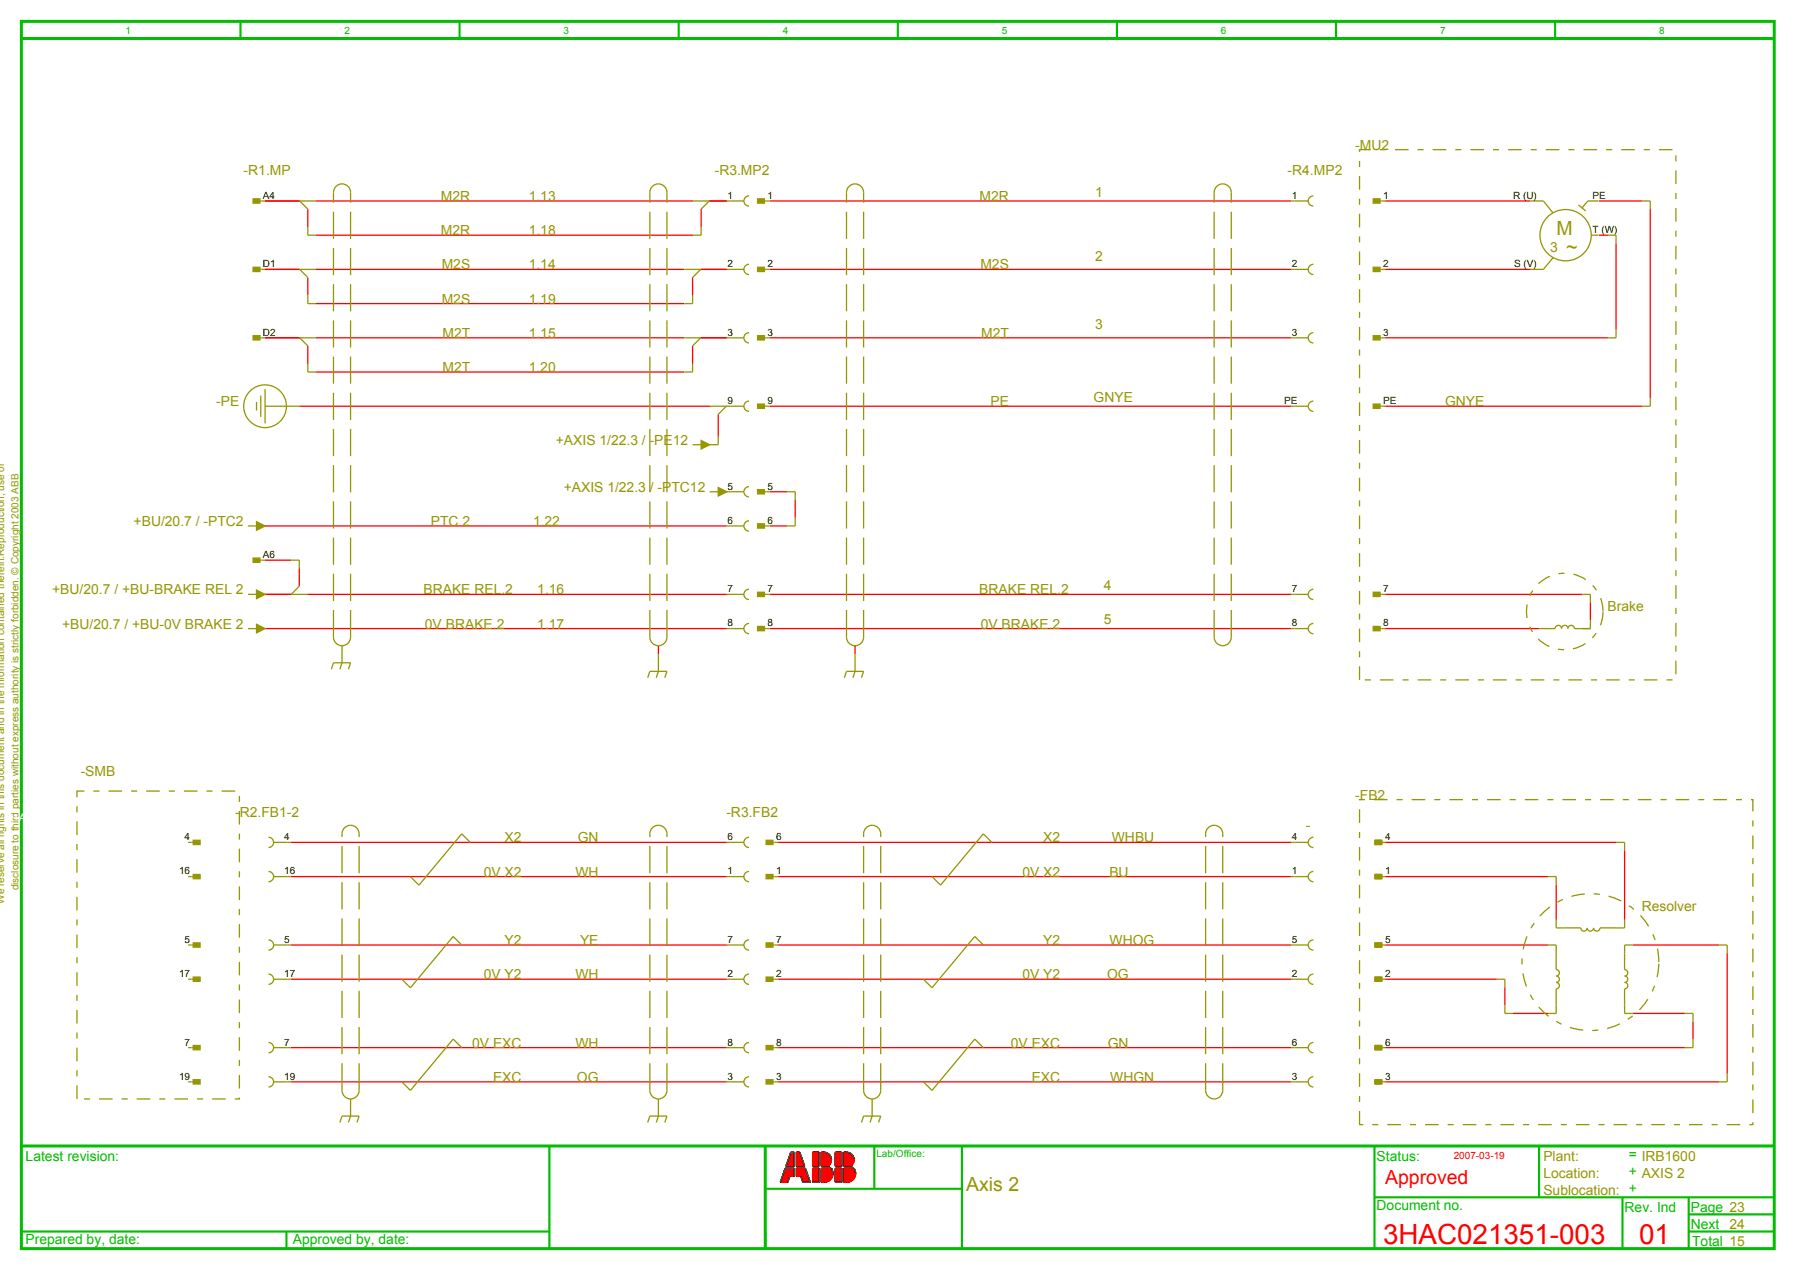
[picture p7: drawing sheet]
<svg xmlns="http://www.w3.org/2000/svg" width="421mm" height="297mm" viewBox="0 0 421 297" stroke-linecap="round" stroke-linejoin="round" font-family="sans-serif">
<path d="M5 5h410v287h-410zM5 9h410M5 268h410M179 268v24" fill="none" stroke="#00be00" stroke-width=".7" stroke-linecap="butt"/>
<g fill="none" stroke="#00be00" stroke-width=".5">
<path d="M56.2 5v4M107.5 5v4M158.7 5v4M210 5v4M261.2 5v4M312.5 5v4M363.7 5v4M128.5 268v24M179 278h46M204.5 268v10M225 268v24M321.5 268v24"/>
<path d="M360 268v12M365 268h50M5 288h123.5M67 288v4M179 288v4M321.5 280h93.5M379.5 280v12M395 288h20M395 280v12M395 284h20"/>
</g>
<g fill="none" stroke="#f00" stroke-width=".3">
<path d="M62 47h8.1M72 48.9v4.2M73.9 47h88.2M73.9 55h88.2M164 48.9v4.2M165.9 47h4.1M180 47h122M324 47h34M374 47h10.1M374 55h2.1M378 56.9v20.2M386 48.9v44.2"/>
<path d="M62 79h8.1M62 63h8.1M72 64.9v4.2M73.9 79h86.2M73.9 63h86.2M73.9 71h86.2M162 64.9v4.2M163.9 79h6.1M163.9 63h6.1M180 79h122M180 63h122M324 79h52.1"/>
<path d="M324 63h34M70 95h96.1M72 80.9v4.2M73.9 87h86.2M162 80.9v4.2M168 96.9v5.2M169.9 95h.1M180 95h122M324 95h60.1M165.9 104h.2M169.9 115h.1M180 115h4.1"/>
<path d="M186 116.9v4.2M61.9 139h6.2M61.9 123h108.1M62 131h6.1M70 132.9v4.2M71.9 139h98.1M180 139h122M180 123h4.1M324 139h46.1M61.9 147h108.1M154 151v2M180 147h122"/>
<path d="M200 151v2M324 147h36M372 140.9v4.2M68 197h102M182 197h120M324 197h54.1M380 198.9v16.2M68 205h102M182 205h120M324 205h38.1M364 206.9v8.2M365.9 217h.1"/>
<path d="M378 217h.1M68 229h102M68 221h102M182 229h120M182 221h120M324 229h26.1M324 221h38.1M352 230.9v4.2M353.9 237h8.2M364 222.9v.1M364 235v.1M380 222.9v.1"/>
<path d="M380 235v.1M381.9 221h20.2M381.9 237h12.2M396 238.9v4.2M404 222.9v28.2M68 253h102M68 245h102M182 253h120M182 245h120M324 253h78.1M324 245h70.1M183.6 273.2h.1"/>
<path d="M183.7 273.2l-.1 .1M183.8 273.2l-.2 .2M183.9 273.2l-.4 .4M184 273.2l-.5 .5M184.1 273.2l-.7 .7M184.1 273.2l-.7 .8M184.2 273.2l-.9 .9M184.3 276.5h-.1M184.3 273.2l-1 1M184.3 276.3l-.1 .2M184.4 276.2l-.3 .3M184.4 273.2l-1.2 1.2"/>
<path d="M184.4 276l-.5 .5M184.5 275.9l-.6 .6M184.5 273.2l-1.3 1.3M184.5 275.8l-.7 .7M184.5 275.7l-.8 .8M184.6 273.2l-1.5 1.4M184.6 275.6l-.9 .9M184.6 275.5l-1 1M184.6 273.2l-1.5 1.5M184.7 275.3l-1.2 1.2M184.7 273.2l-1.6 1.6M184.7 275.2l-1.3 1.3"/>
<path d="M184.8 273.2l-1.8 1.7M184.9 273.2l-1.9 2M185 273.2l-2.1 2.1M185 269.4l-.1 .1M185.1 273.2l-2.2 2.2M185.1 269.4l-.2 .2M185.1 273.2l-2.3 2.3M185.2 269.4l-.3 .3M185.2 273.2l-2.4 2.4M185.3 273.2l-2.5 2.5M185.3 269.4l-.5 .5M185.4 269.4l-.7 .6"/>
<path d="M185.4 273.2l-2.7 2.7M185.4 269.4l-.7 .8M185.5 273.2l-2.8 2.8M185.5 269.4l-.8 .9M185.6 273.2l-3 2.9M185.6 269.4l-1 1M185.6 273.2l-3 3M185.7 269.4l-1.1 1.1M185.7 273.2l-3.2 3.2M185.8 273.2l-3.3 3.3 3.3-3.3M185.8 273.4l-3.1 3.1M185.8 273.5l-3.1 3"/>
<path d="M185.8 272.7h-.1M185.8 273.5l-3 3M185.8 272.5l-.2 .2M185.8 272.5l-.3 .2M185.8 273.6l-2.9 2.9M185.8 272.4l-.3 .3M185.8 273.7l-2.8 2.8M185.8 272.3l-.5 .4M185.8 272.2l-.5 .5M185.8 272.1l-.6 .6M185.8 272l-.7 .7M185.8 272l-.8 .7"/>
<path d="M185.8 273.9l-2.6 2.6M185.8 271.9l-.8 .8M185.8 271.8l-1 .9M185.8 271.7l-1 1M185.8 274l-2.5 2.5M185.8 271.6l-1.1 1.1M185.8 271.5l-1.2 1.2M185.8 274.1l-1 1M185.8 271.5l-1.3 1.2M185.8 274.2l-.9 .9M185.8 271.4l-1.3 1.3M185.8 271.3l-1.5 1.4"/>
<path d="M185.8 271.2l-1.5 1.5M185.8 274.4l-.7 .7M185.8 274.4l-.6 .7M185.8 274.5l-.6 .6M185.8 270.7l-2 2M185.8 270.8l-2 1.9M185.8 270.6l-1.9 1.9M185.8 274.6l-.5 .5M185.8 270.6l-1.9 1.8M185.8 274.7l-.4 .4M185.8 270.5l-1.9 1.8M185.8 270.9l-1.8 1.8"/>
<path d="M185.8 270.4l-1.8 1.8M185.8 270.3l-1.8 1.8M185.8 271l-1.7 1.7M185.8 270.2l-1.7 1.7M185.8 270.1l-1.7 1.7M185.8 270.1l-1.6 1.6M185.8 271.1l-1.6 1.6M185.8 270l-1.6 1.6M185.8 269.9l-1.5 1.6M185.8 269.8l-1.5 1.5M185.8 269.7l-1.4 1.4M185.8 269.6l-1.4 1.4"/>
<path d="M185.8 269.6l-1.4 1.3M185.8 269.5l-1.3 1.3M185.8 269.4l-1.3 1.3M185.8 274.8l-.3 .3M185.8 274.9l-.2 .2M185.8 272.6l-.1 .1M185.8 275l-.1 .1M185.8 275.1h.1M186.3 272.6l1.4-1.4-1.4 1.4M186.3 271.2l1.1-1-1.1 1.2M186.3 270.5l.9-.9-.9 1M186.3 269.4h.1"/>
<path d="M186.3 273.2v.1M186.4 269.4l-.1 .1M186.4 273.2l-.1 .1M186.4 269.4l-.1 .2M186.5 273.2l-.2 .2M186.5 275.1l1.9-1.9-1.8 1.9M186.5 269.4l-.2 .3M186.5 273.2l-.2 .3M186.6 269.4l-.3 .3M186.6 273.2l-.3 .3M186.7 273.2l-.4 .4M186.7 269.4l-.4 .5"/>
<path d="M186.8 273.2l-.5 .5M186.8 269.4l-.5 .5M186.9 269.4l-.6 .6M186.9 273.2l-.6 .6M186.9 269.4l-.6 .7M187 273.2l-.7 .7M187 269.4l-.7 .7M187 273.2l-.7 .8M187.1 269.4l-.8 .8M187.1 269.5l-.8 .9M187.1 273.2l-.8 .8M187.1 275.1l1.5-1.5-1.4 1.5"/>
<path d="M187.1 269.6l-.8 .8M187.2 273.2l-.9 .9M187.2 269.7l-.9 .9M187.2 269.8l-.9 .9M187.2 269.8l-.9 1.1M187.3 269.9l-1 1M187.3 270l-1 1M187.3 270l-1 1.1M187.3 273.2l-1 1M187.3 270.1l-1 1M187.4 273.2l-1.1 1.1M187.4 270.3l-1.1 1.1"/>
<path d="M187.4 270.3l-1.1 1.2M187.4 270.4l-1.1 1.2M187.4 272.7l.6-.6-.5 .6M187.5 270.4l-1.2 1.2M187.5 273.2l-1.2 1.2M187.5 270.5l-1.2 1.2M187.5 270.6l-1.2 1.2M187.5 270.7l-1.2 1.2M187.5 273.2l-1.2 1.3M187.5 270.7l-1.2 1.3M187.6 270.8l-1.3 1.3M187.6 270.9l-1.3 1.3"/>
<path d="M187.6 273.2l-1.3 1.3M187.6 275.9l1.3-1.3-1.3 1.4M187.6 270.9l-1.3 1.4M187.7 271l-1.4 1.4M187.7 271.1l-1.4 1.4M187.7 273.2l-1.4 1.4M187.7 271.2l-1.4 1.5M187.7 271.3l-1.4 1.4M187.8 271.4l-1.3 1.3M187.8 276.5l1.3-1.3-1.3 1.3M187.8 273.2l-1.5 1.5M187.8 271.5l-1.2 1.2"/>
<path d="M187.8 271.5l-1.1 1.2M187.9 271.6l-1.2 1.1M187.9 271.7l-1.1 1M187.9 273.2l-1.6 1.6M187.9 271.8l-.9 .9M187.9 271.9l-.8 .8M188 273.2l-1.7 1.7M188 271.9l-.8 .8M188 272l-.8 .7M188 272l-.7 .7M188 273.2l-1.7 1.8M188.1 272.2l-.5 .5"/>
<path d="M188.1 272.3l-.4 .4M188.1 273.2l-1.8 1.8M188.2 272.4l-.3 .3M188.2 272.7h.1M188.2 272.5l-.3 .2M188.2 273.2l-1.9 1.9M188.2 272.5l-.2 .2M188.2 272.6l-.1 .1M188.3 273.2l-1.9 1.9M188.4 273.3l-1.8 1.8M188.5 273.3l-1.8 1.8M188.5 273.4l-1.7 1.7"/>
<path d="M188.5 273.5l-1.5 1.6M188.6 273.6l-1.5 1.5M188.6 273.7l-1.3 1.4M188.6 273.8l-1.3 1.4 1.4-1.3M188.7 274l-1.3 1.3M188.7 274.1l-1.3 1.3M188.8 274.2l-1.3 1.3M188.8 274.3l-1.3 1.3M188.8 274.4l-1.3 1.3 1.3-1.3M188.9 274.5l-1.3 1.3M188.9 274.5l-1.3 1.4M189 274.7l-1.4 1.4"/>
<path d="M189 274.8l-1.3 1.3M189 274.8l-1.3 1.4M189 274.9l-1.3 1.4M189.1 275l-1.4 1.3M189.1 275.1l-1.3 1.3M189.1 276.5l.4-.3-.3 .3M189.1 275.3l-1.2 1.2M189.2 275.4l-1.2 1.1M189.2 275.4l-1.1 1.1M189.2 275.5l-1 1M189.2 275.5l-.9 1M189.3 275.6l-1 .9"/>
<path d="M189.3 275.7l-.8 .8M189.3 275.8l-.7 .7M189.3 275.8l-.6 .7M189.4 275.9l-.6 .6M189.4 276.1l-.4 .4M189.5 276.3l-.3 .2M189.5 276.3l-.2 .2M189.5 276.4v.1M189.6 276.5h-.1M190.1 273.2h.1M190.2 269.4l-.1 .1M190.2 273.2l-.1 .1"/>
<path d="M190.3 269.4l-.2 .2M190.3 273.2l-.2 .2M190.4 273.2l-.3 .3M190.4 269.4l-.3 .3M190.5 269.4l-.4 .4M190.5 273.2l-.4 .4M190.6 273.2l-.5 .5M190.7 269.4l-.6 .6M190.7 269.4l-.6 .7M190.8 273.2l-.7 .7M190.8 269.4l-.7 .7M190.9 273.2l-.8 .7"/>
<path d="M190.9 269.4l-.8 .8M190.9 273.2l-.8 .8M191 269.4l-.9 .9M191 273.2l-.9 .9M191.1 273.2l-1 1M191.2 269.4l-1.1 1.1M191.2 269.4l-1.1 1.2M191.3 273.2l-1.2 1.2M191.3 269.4l-1.2 1.2M191.4 273.2l-1.3 1.2M191.4 269.4l-1.3 1.3M191.4 273.2l-1.3 1.3"/>
<path d="M191.5 269.4l-1.4 1.4M191.5 273.2l-1.4 1.4M191.6 273.2l-1.5 1.5M191.6 269.4l-1.5 1.5M191.6 269.4l-1.5 1.6M191.6 269.5l-1.5 1.5M191.6 269.6l-1.5 1.5M191.6 269.7l-1.5 1.5M191.6 269.7l-1.5 1.6M191.6 269.8l-1.5 1.6M191.6 269.9l-1.5 1.6M191.6 270l-1.5 1.5"/>
<path d="M191.6 270.1l-1.5 1.5M191.6 270.2l-1.5 1.5M191.6 270.2l-1.5 1.6M191.6 270.3l-1.5 1.6M191.6 270.4l-1.5 1.6M191.6 270.5l-1.5 1.5M191.6 270.6l-1.5 1.5M191.6 270.6l-1.5 1.6M191.6 270.7l-1.5 1.6M191.6 270.8l-1.5 1.6M191.6 270.9l-1.5 1.6M191.6 271l-1.5 1.5"/>
<path d="M191.6 271.1l-1.5 1.5M191.6 271.1l-1.5 1.6M191.6 271.2l-1.5 1.5M191.6 271.3l-1.4 1.4M191.6 271.4l-1.3 1.3M191.6 271.5l-1.2 1.2M191.6 271.6l-1.1 1.1M191.6 271.6l-1 1.1M191.6 271.7l-1 1M191.6 271.8l-.9 .9M191.6 271.9l-.8 .8M191.6 272l-.7 .7"/>
<path d="M191.6 272.1l-.6 .6M191.6 272.1l-.5 .6M191.6 272.2l-.5 .5M191.6 272.3l-.4 .4M191.6 272.4l-.3 .3M191.6 272.5l-.2 .2M191.6 272.6l-.1 .1M191.6 272.7h.1M191.6 273.3l-1.5 1.6M191.6 273.4l-1.5 1.5M191.6 273.5l-1.5 1.5M191.6 273.5l-1.5 1.6"/>
<path d="M191.6 273.6l-1.5 1.6M191.6 273.7l-1.5 1.6M191.6 273.8l-1.5 1.6M191.6 273.9l-1.5 1.5M191.6 274l-1.5 1.5M191.6 274l-1.5 1.6M191.6 274.2l-1.5 1.6M191.6 274.4l-1.5 1.5M191.6 274.1l-1.5 1.5M191.6 274.3l-1.5 1.6M191.6 274.5l-1.5 1.5M191.6 274.5l-1.5 1.6"/>
<path d="M191.6 274.6l-1.5 1.5M191.6 274.7l-1.5 1.6M191.6 274.8l-1.5 1.6M191.6 274.9l-1.5 1.5M191.6 275l-1.5 1.5M191.6 275l-1.4 1.5M191.6 275.1l-1.4 1.4M191.6 275.2l-1.3 1.3M191.6 275.3l-1.1 1.2M191.6 275.4l-1.1 1.1M191.6 275.5l-1 1M191.6 275.5l-.9 1"/>
<path d="M191.6 275.6l-.9 .9M191.6 275.7l-.8 .8M191.6 275.8l-.7 .7M191.6 275.9l-.6 .6M191.6 276l-.5 .5M191.6 276l-.4 .5M191.6 276.1l-.4 .4M191.6 276.2l-.3 .3M191.6 276.2l-.2 .3M191.6 276.3l-.2 .2M191.6 276.4l-.1 .1M191.6 276.4v.1"/>
<path d="M192.1 270.5l1.1-1-1.1 1.1M192.1 271.1l1.5-1.5-1.5 1.6M192.1 271.4l1.7-1.7-1.7 1.7M192.1 272.2l2.1-2.1-2.1 2.3M192.1 272.5l2.2-2.2-2.2 2.3M192.1 273.2h.1M192.2 269.4l-.1 .1M192.3 273.2l-.2 .2M192.3 269.4l-.2 .2M192.4 269.4l-.3 .3M192.4 273.2l-.3 .3M192.5 273.2l-.4 .4"/>
<path d="M192.6 273.2l-.5 .4M192.6 269.4l-.5 .5M192.7 269.4l-.6 .6M192.7 273.2l-.6 .6M192.8 273.2l-.7 .6M192.8 269.4l-.7 .7M192.8 273.2l-.7 .7M192.9 269.4l-.8 .8M192.9 273.2l-.8 .8M193 273.2l-.9 .9M193.1 269.4l-1 1M193.1 269.5l-1 1"/>
<path d="M193.2 273.2l-1.1 1.1M193.3 273.2l-1.2 1.1M193.3 269.5l-1.2 1.2M193.3 273.2l-1.2 1.2M193.4 273.2l-1.3 1.3M193.4 269.5l-1.3 1.4M193.5 273.2l-1.4 1.4M193.5 269.6l-1.4 1.3M193.5 269.6l-1.4 1.4M193.7 269.7l-1.6 1.5M193.7 273.2l-1.6 1.6M193.8 273.2l-1.7 1.6"/>
<path d="M193.8 273.2l-1.7 1.7M193.8 269.8l-1.7 1.7M193.9 269.8l-1.8 1.8M193.9 272.6l-.2 .1M193.9 273.2l-1.8 1.8M193.9 269.8l-1.8 1.9M193.9 272.6l-.1 .1M194 269.9l-1.9 1.8M194 273.2l-1.9 1.8M194 272.6l-.1 .1M194 269.9l-1.9 2M194 272.7h.1"/>
<path d="M194 273.2l-1.9 1.9M194.1 272.7h-.1M194.1 270l-2 1.9M194.1 272.7h.1M194.1 270l-2 2M194.1 270.1l-2 2M194.2 270.1l-2.1 2M194.2 273.2l-2.1 2.1M194.3 273.2l-2.2 2.1M194.3 270.3l-2.2 2.1M194.3 273.2l-2.2 2.2M194.4 270.4l-2.3 2.2"/>
<path d="M194.4 272l-.8 .7M194.4 270.5l-2.3 2.2M194.4 275.7l-.3 .3M194.4 273.2l-2.3 2.3M194.4 270.5l-2.2 2.2M194.4 271.8l-.9 .9M194.4 270.6l-2.1 2.1M194.5 271.7l-1 1M194.5 270.7l-2.1 2M194.5 273.2l-2.4 2.3M194.5 270.7l-2 2M194.5 271.6l-1.1 1.1"/>
<path d="M194.5 270.8l-2 1.9M194.5 270.8l-1.9 1.9M194.5 271.5l-1.2 1.2M194.5 270.9l-1.8 1.8M194.5 271.4l-1.3 1.3M194.5 271l-1.7 1.7M194.5 271.1l-1.6 1.6M194.5 271.3l-1.4 1.4M194.5 273.2l-2.4 2.4M194.5 271.1l-1.5 1.6M194.5 271.2l-1.5 1.5M194.6 273.2l-2.5 2.6"/>
<path d="M194.6 275.5l-.7 .7M194.6 273.3l-2.5 2.5M194.6 273.4l-2.5 2.5M194.7 273.4l-2.6 2.6M194.7 275.3l-1 1M194.7 273.5l-2.6 2.5M194.7 273.5l-2.6 2.6M194.7 275.2l-1.1 1.1M194.7 273.6l-2.6 2.7M194.8 273.7l-2.7 2.6M194.8 273.7l-2.7 2.7M194.8 275l-1.4 1.4"/>
<path d="M194.8 273.8l-2.7 2.7M194.8 274.9l-1.5 1.5M194.8 273.9l-2.6 2.6M194.8 273.9l-2.5 2.6M194.8 274.8l-1.6 1.7M194.9 274.7l-1.8 1.8M194.9 274.1l-2.5 2.4M194.9 274.1l-2.4 2.4M194.9 274.6l-1.9 1.9M194.9 274.2l-2.3 2.3M194.9 274.5l-2 2M194.9 274.3l-2.3 2.2"/>
<path d="M194.9 274.3l-2.2 2.2M194.9 274.4l-2.1 2.1M195.5 273.2h-.1M195.5 269.4l-.1 .1M195.5 273.2l-.1 .1M195.6 269.4l-.2 .2M195.7 273.2l-.3 .2M195.7 269.4l-.3 .3M195.7 273.2l-.3 .3M195.8 269.4l-.4 .4M195.8 273.2l-.4 .4M195.9 273.2l-.5 .5"/>
<path d="M195.9 269.4l-.5 .5M196 273.2l-.6 .6M196.1 269.4l-.7 .6M196.1 269.4l-.7 .7M196.2 273.2l-.8 .7M196.2 269.4l-.8 .8M196.2 273.2l-.8 .8M196.3 269.4l-.9 .9M196.3 273.2l-.9 .9M196.4 273.2l-1 .9M196.4 269.4l-1 1M196.4 273.2l-1 1"/>
<path d="M196.5 273.2l-1.1 1.1M196.5 269.4l-1.1 1.1M196.6 269.4l-1.2 1.2M196.7 273.2l-1.3 1.2M196.7 269.4l-1.3 1.3M196.7 273.2l-1.3 1.3M196.8 269.4l-1.4 1.4M196.8 273.2l-1.4 1.4M196.9 273.2l-1.5 1.4M196.9 273.2l-1.5 1.5M197 269.4l-1.6 1.6M197 269.5l-1.6 1.5"/>
<path d="M197 269.6l-1.6 1.5M197 269.6l-1.6 1.6M197 269.7l-1.6 1.5M197 269.8l-1.6 1.5M197 269.9l-1.6 1.6M197 270l-1.6 1.5M197 270.1l-1.6 1.5M197 270.1l-1.6 1.6M197 270.2l-1.6 1.5M197 270.3l-1.6 1.5M197 270.4l-1.6 1.6M197 270.5l-1.6 1.5"/>
<path d="M197 270.6l-1.6 1.5M197 270.6l-1.6 1.6M197 270.7l-1.6 1.5M197 270.8l-1.6 1.5M197 270.8l-1.6 1.7M197 271l-1.6 1.5M197 271.1l-1.6 1.5M197 271.1l-1.6 1.6M197 271.2l-1.6 1.5M197 271.3l-1.5 1.4M197 271.3l-1.4 1.4M197 271.5l-1.3 1.2"/>
<path d="M197 271.6l-1.2 1.1M197 271.6l-1.1 1.1M197 271.7l-1.1 1M197 271.8l-1 .9M197 271.8l-.9 .9M197 272l-.8 .7M197 272l-.7 .7M197 272.1l-.6 .6M197 272.2l-.6 .5M197 272.3l-.5 .4M197 272.3l-.4 .4M197 272.5l-.3 .2"/>
<path d="M197 272.7h-.1M197 273.3l-1.6 1.5M197 273.3l-1.6 1.6M197 273.5l-1.6 1.5M197 273.5l-1.6 1.6M197 273.6l-1.6 1.5M197 273.7l-1.6 1.5M197 273.7l-1.6 1.7M197 273.9l-1.6 1.5M197 274l-1.6 1.5M197 274l-1.6 1.6M197 274.1l-1.6 1.5"/>
<path d="M197 274.2l-1.6 1.5M197 274.2l-1.6 1.6M197 274.4l-1.6 1.5M197 274.5l-1.6 1.5M197 274.5l-1.6 1.6M197 274.6l-1.6 1.5M197 274.7l-1.6 1.5M197 274.7l-1.6 1.6M197 274.9l-1.6 1.5M197 274.9l-1.6 1.6M197 275l-1.5 1.5M197 275.1l-1.5 1.4"/>
<path d="M197 275.2l-1.4 1.3M197 275.2l-1.3 1.3M197 275.4l-1.2 1.1M197 275.4l-1.1 1.1M197 275.5l-1 1M197 275.6l-1 .9M197 275.7l-.9 .8M197 275.7l-.8 .8M197 275.9l-.7 .6M197 275.9l-.6 .6M197 276l-.5 .5M197 276.1l-.5 .4"/>
<path d="M197 276.2l-.4 .3M197 276.2l-.3 .3M197 272.5l-.2 .2M197 276.4l-.2 .1M197 272.6l-.2 .1M197 276.4l-.1 .1M197.4 272.2l2.1-2.1-2.1 2.2M197.4 275.7l2.5-2.5-2.5 2.6M197.4 276l2.6-2.6-2.6 2.6M197.4 273.2h.1M197.5 269.4l-.1 .1M197.5 273.2l-.1 .1"/>
<path d="M197.6 273.2l-.2 .1M197.6 269.4l-.2 .2M197.6 273.2l-.2 .2M197.7 269.4l-.3 .3M197.7 273.2l-.3 .3M197.8 269.4l-.4 .3M197.8 273.2l-.4 .4M197.8 269.4l-.4 .4M197.9 273.2l-.5 .4M197.9 273.2l-.5 .5M198 269.4l-.6 .5M198 269.4l-.6 .6"/>
<path d="M198.1 273.2l-.7 .6M198.1 269.4l-.7 .7M198.1 273.2l-.7 .7M198.2 269.4l-.8 .8M198.2 273.2l-.8 .8M198.3 273.2l-.9 .8M198.3 269.4l-.9 .9M198.4 273.2l-1 .9M198.4 273.2l-1 1M198.4 269.4l-1 1M198.5 269.5l-1.1 1M198.5 269.5l-1.1 1.1"/>
<path d="M198.6 273.2l-1.2 1.1M198.6 269.5l-1.2 1.2M198.6 273.2l-1.2 1.2M198.7 269.5l-1.3 1.3M198.7 273.2l-1.3 1.3M198.8 273.2l-1.4 1.3M198.8 269.6l-1.4 1.3M198.8 273.2l-1.4 1.4M198.8 269.6l-1.4 1.4M198.9 269.6l-1.5 1.5M198.9 273.2l-1.5 1.5M199 269.7l-1.6 1.5"/>
<path d="M199 269.7l-1.6 1.6M199.1 273.2l-1.7 1.6M199.1 269.7l-1.7 1.7M199.1 273.2l-1.7 1.7M199.2 269.8l-1.8 1.7M199.2 269.8l-1.8 1.8M199.2 272.6l-.2 .1M199.2 273.2l-1.8 1.8M199.2 272.6l-.1 .1M199.3 272.7h.1M199.3 269.9l-1.9 1.8M199.3 273.2l-1.9 1.8"/>
<path d="M199.3 272.6l-.1 .1M199.3 269.9l-1.9 1.9M199.3 269.9l-1.9 2M199.3 273.2l-1.9 1.9M199.4 272.7h.1M199.4 270l-2 2M199.4 273.2l-2 2M199.4 272.3l-.2 .2M199.4 270.1l-2 2M199.5 270.1l-2.1 2M199.6 273.2l-2.2 2.1M199.6 270.2l-2.2 2.2"/>
<path d="M199.6 272.1l-.6 .6M199.6 270.3l-2.2 2.2M199.6 273.2l-2.2 2.2M199.6 270.4l-2.2 2.2M199.7 270.4l-2.3 2.2M199.7 271.9l-.8 .8M199.7 270.4l-2.3 2.3M199.7 273.2l-2.3 2.3M199.7 270.5l-2.2 2.2M199.7 270.5l-2.1 2.2M199.7 271.8l-.9 .9M199.8 275.7l-.4 .4"/>
<path d="M199.8 273.2l-2.4 2.3M199.8 270.6l-2.1 2.1M199.8 271.7l-1 1M199.8 270.7l-2 2M199.8 270.8l-2 1.9M199.8 271.6l-1.1 1.1M199.8 270.8l-1.9 1.9M199.8 271.5l-1.2 1.2M199.8 270.9l-1.8 1.8M199.8 270.9l-1.7 1.8M199.8 273.2l-2.4 2.4M199.8 271.4l-1.3 1.3"/>
<path d="M199.8 271.1l-1.6 1.6M199.8 271.3l-1.4 1.4M199.8 271.1l-1.5 1.6M199.9 271.2l-1.6 1.5M199.9 275.5l-.7 .7M200 273.4l-2.6 2.5M200 275.3l-1 1M200 273.5l-2.6 2.6M200 273.6l-2.6 2.6M200.1 273.6l-2.7 2.7M200.1 275.1l-1.3 1.3M200.1 273.7l-2.7 2.7"/>
<path d="M200.1 273.8l-2.7 2.7M200.1 275l-1.4 1.4M200.1 273.8l-2.6 2.7M200.1 273.9l-2.6 2.6M200.1 274.9l-1.5 1.5M200.2 273.9l-2.6 2.6M200.2 274.8l-1.7 1.7M200.2 274l-2.5 2.5M200.2 274.7l-1.8 1.8M200.2 274.1l-2.4 2.4M200.2 274.6l-1.9 1.9M200.2 274.2l-2.3 2.3"/>
<path d="M200.2 274.3l-2.2 2.2M200.2 274.5l-2 2M200.2 274.4l-2.1 2.1"/>
</g>
<g fill="none" stroke="#000" stroke-width=".3">
<path d="M183.6 273.2h2.2v1.9h-1l-.5 1.4h-1.8zM185 269.5h.8v3.2h-2zM186.3 273.2h2.1l1.1 3.3h-1.7l-.5-1.4h-1zM186.3 269.5h.8l1.1 3.2h-1.9zM190.1 273.2h1.5v3.3h-1.5zM190.1 269.5h1.5v3.2h-1.5zM193.8 272.6l.2 .1h-1.9v-3.2a1.83 1.83 0 0 1 2.1 .8 1.83 1.83 0 0 1-.4 2.3M194.5 273.2h-2.4v3.3a2.19 2.19 0 0 0 2.3-.8 2.19 2.19 0 0 0 .1-2.5M195.4 273.2h1.5v3.3h-1.5zM195.4 269.5h1.5v3.2h-1.5zM197.4 270.2h.6M197.4 269.5a1.83 1.83 0 0 1 2.1 .8 1.83 1.83 0 0 1-.4 2.3l.2 .1h-1.9z"/>
<path d="M199.8 273.2h-2.4v3.3a2.19 2.19 0 0 0 2.3-.8 2.19 2.19 0 0 0 .1-2.5"/>
</g>
<g fill="none" stroke="#969600" stroke-width=".3" stroke-dasharray="3.2 2.1 1.4 2.1" stroke-linecap="butt">
<path d="M318 35h74v124h-74zM18 185h38v72h-38zM318 187h92v76h-92z"/>
<circle cx="366" cy="143" r="8.9"/>
<circle cx="372" cy="225" r="16"/>
</g>
<g fill="none" stroke="#969600" stroke-width=".3">
<path d="M60.8 47h1.2M72 53.1v1.9h1.9M73.9 47h-3.8l1.9 1.9M162.1 47h3.8l-1.9 1.9M164 53.1v1.9h-1.9M170 47h4M175.2 45.8a1.2 1.2 0 0 0-1.2 1.2 1.2 1.2 0 0 0 1.2 1.2M178.8 47h1.2M302 47h4M307.2 45.8a1.2 1.2 0 0 0-1.2 1.2 1.2 1.2 0 0 0 1.2 1.2M322.8 47h1.2M358 47h3l2.2 2.8"/>
<path d="M369.2 47.9l1.7 1.4M372.2 55h1.7M373.9 47h-2.5l-1.3 1.6M376.1 55h1.9v1.9M384.1 47h1.9v1.9M60.8 63h1.2M60.8 79h1.2M72 69.1v1.9h1.9M73.9 63h-3.8l1.9 1.9M73.9 79h-3.8l1.9 1.9M160.1 63h3.8l-1.9 1.9M160.1 79h3.8l-1.9 1.9"/>
<path d="M162 69.1v1.9h-1.9M170 63h4M170 79h4M175.2 77.8a1.2 1.2 0 0 0-1.2 1.2 1.2 1.2 0 0 0 1.2 1.2M175.2 61.8a1.2 1.2 0 0 0-1.2 1.2 1.2 1.2 0 0 0 1.2 1.2M178.8 63h1.2M178.8 79h1.2M302 63h4M302 79h4M307.2 61.8a1.2 1.2 0 0 0-1.2 1.2 1.2 1.2 0 0 0 1.2 1.2M307.2 77.8a1.2 1.2 0 0 0-1.2 1.2 1.2 1.2 0 0 0 1.2 1.2M322.8 63h1.2"/>
<path d="M322.8 79h1.2M363.3 60.2l-2.3 2.8h-3M378 77.1v1.9h-1.9M60 94v2M61 92.5v5M62 91v8M62 95h8M72 85.1v1.9h1.9M162 85.1v1.9h-1.9M166.1 95h3.8l-1.9 1.9M170 95h4M175.2 93.8a1.2 1.2 0 0 0-1.2 1.2 1.2 1.2 0 0 0 1.2 1.2"/>
<path d="M178.8 95h1.2M302 95h4M307.2 93.8a1.2 1.2 0 0 0-1.2 1.2 1.2 1.2 0 0 0 1.2 1.2M322.8 95h1.2M386 93.1v1.9h-1.9M162 104h3M166 115h3M168 102.1v1.9h-1.9M170 115h4M175.2 113.8a1.2 1.2 0 0 0-1.2 1.2 1.2 1.2 0 0 0 1.2 1.2M178.8 115h1.2M184.1 115h1.9v1.9"/>
<path d="M58 123h3M58 139h3M60.8 131h1.2M68.1 131h1.9v1.9M70 137.1l-1.9 1.9h3.8M170 123h4M170 139h4M175.2 121.8a1.2 1.2 0 0 0-1.2 1.2 1.2 1.2 0 0 0 1.2 1.2M175.2 137.8a1.2 1.2 0 0 0-1.2 1.2 1.2 1.2 0 0 0 1.2 1.2M178.8 123h1.2M178.8 139h1.2M186 121.1v1.9h-1.9"/>
<path d="M302 139h4M307.2 137.8a1.2 1.2 0 0 0-1.2 1.2 1.2 1.2 0 0 0 1.2 1.2M322.8 139h1.2M370.1 139h1.9v1.9M58 147h3M77.5 156.5l.5-1.5h4l-.5 1.5M80 151v4l-.5 1.5M151.5 158.5l.5-1.5h4l-.5 1.5M154 153v4l-.5 1.5M170 147h4M175.2 145.8a1.2 1.2 0 0 0-1.2 1.2 1.2 1.2 0 0 0 1.2 1.2M178.8 147h1.2"/>
<path d="M197.5 158.5l.5-1.5h4l-.5 1.5M200 153v4l-.5 1.5M302 147h4M307.2 145.8a1.2 1.2 0 0 0-1.2 1.2 1.2 1.2 0 0 0 1.2 1.2M322.8 147h1.2M372 145.1v1.9h-3.7a.75 .75 0 0 0-.8-.8 .75 .75 0 0 0-.8 .8 .75 .75 0 0 0-.7-.8 .75 .75 0 0 0-.8 .8 .75 .75 0 0 0-.7-.8 .75 .75 0 0 0-.8 .8h-3.7M44 197h1.2M62.8 195.8a1.2 1.2 0 0 1 1.2 1.2 1.2 1.2 0 0 1-1.2 1.2M64 197h4M110 197l-2-2-10 12-2-2M170 197h4M175.2 195.8a1.2 1.2 0 0 0-1.2 1.2 1.2 1.2 0 0 0 1.2 1.2"/>
<path d="M180.8 197h1.2M232 197l-2-2-10 12-2-2M302 197h4M307.2 195.8a1.2 1.2 0 0 0-1.2 1.2 1.2 1.2 0 0 0 1.2 1.2M321.6 196.5h1.6v1h-1.6zM323.2 197h.8M378.1 197h1.9v1.9M44 205h1.2M62.8 203.8a1.2 1.2 0 0 1 1.2 1.2 1.2 1.2 0 0 1-1.2 1.2M62.8 219.8a1.2 1.2 0 0 1 1.2 1.2 1.2 1.2 0 0 1-1.2 1.2M64 205h4M170 205h4"/>
<path d="M175.2 203.8a1.2 1.2 0 0 0-1.2 1.2 1.2 1.2 0 0 0 1.2 1.2M175.2 219.8a1.2 1.2 0 0 0-1.2 1.2 1.2 1.2 0 0 0 1.2 1.2M180.8 205h1.2M302 205h4M307.2 203.8a1.2 1.2 0 0 0-1.2 1.2 1.2 1.2 0 0 0 1.2 1.2M307.2 219.8a1.2 1.2 0 0 0-1.2 1.2 1.2 1.2 0 0 0 1.2 1.2M321.6 204.5h1.6v1h-1.6zM323.2 205h.8M362.1 205h1.9v1.9M364 215.1v1.9h1.9M366 217h3.7a.75 .75 0 0 0 .8 .8 .75 .75 0 0 0 .7-.8 .75 .75 0 0 0 .8 .8 .75 .75 0 0 0 .7-.8 .75 .75 0 0 0 .8 .8 .75 .75 0 0 0 .7-.8h3.8M380 215.1v1.9h-1.9"/>
<path d="M44 221h1.2M44 229h1.2M62.8 227.8a1.2 1.2 0 0 1 1.2 1.2 1.2 1.2 0 0 1-1.2 1.2M64 221h4M64 229h4M108 221l-2-2-10 12-2-2M170 221h4M170 229h4M175.2 227.8a1.2 1.2 0 0 0-1.2 1.2 1.2 1.2 0 0 0 1.2 1.2M180.8 221h1.2M180.8 229h1.2M230 221l-2-2-10 12-2-2"/>
<path d="M302 221h4M302 229h4M307.2 227.8a1.2 1.2 0 0 0-1.2 1.2 1.2 1.2 0 0 0 1.2 1.2M321.6 220.5h1.6v1h-1.6zM321.6 228.5h1.6v1h-1.6zM323.2 221h.8M323.2 229h.8M350.1 229h1.9v1.9M352 235.1v1.9h1.9M362.1 221h1.9v1.9M364 223v3.8a.75 .75 0 0 1 .8 .7 .75 .75 0 0 1-.8 .8 .75 .75 0 0 1 .8 .7 .75 .75 0 0 1-.8 .8 .75 .75 0 0 1 .8 .7 .75 .75 0 0 1-.8 .8v3.7M364 235.1v1.9h-1.9"/>
<path d="M380 223v3.8a.75 .75 0 0 1 .7 .7 .75 .75 0 0 1-.7 .8 .75 .75 0 0 1 .7 .7 .75 .75 0 0 1-.7 .8 .75 .75 0 0 1 .7 .7 .75 .75 0 0 1-.7 .8v3.7M380 235.1v1.9h1.9M381.9 221h-1.9v1.9M394.1 237h1.9v1.9M402.1 221h1.9v1.9M44 245h1.2M44 253h1.2M62.8 243.8a1.2 1.2 0 0 1 1.2 1.2 1.2 1.2 0 0 1-1.2 1.2M62.8 251.8a1.2 1.2 0 0 1 1.2 1.2 1.2 1.2 0 0 1-1.2 1.2M64 245h4M64 253h4M82 257v4l-.5 1.5"/>
<path d="M108 245l-2-2-10 12-2-2M154 257v4l-.5 1.5M170 245h4M170 253h4M175.2 243.8a1.2 1.2 0 0 0-1.2 1.2 1.2 1.2 0 0 0 1.2 1.2M175.2 251.8a1.2 1.2 0 0 0-1.2 1.2 1.2 1.2 0 0 0 1.2 1.2M180.8 245h1.2M180.8 253h1.2M204 257v4l-.5 1.5M230 245l-2-2-10 12-2-2M302 245h4M302 253h4"/>
<path d="M307.2 243.8a1.2 1.2 0 0 0-1.2 1.2 1.2 1.2 0 0 0 1.2 1.2M307.2 251.8a1.2 1.2 0 0 0-1.2 1.2 1.2 1.2 0 0 0 1.2 1.2M321.6 244.5h1.6v1h-1.6zM321.6 252.5h1.6v1h-1.6zM323.2 245h.8M323.2 253h.8M396 243.1v1.9h-1.9M404 251.1v1.9h-1.9M79.5 262.5l.5-1.5h4l-.5 1.5M151.5 262.5l.5-1.5h4l-.5 1.5M201.5 262.5l.5-1.5h4l-.5 1.5"/>
<circle cx="366.2" cy="55" r="6"/>
<circle cx="62" cy="95" r="5"/>
</g>
<g fill="#969600" stroke="#969600" stroke-width=".3">
<path d="M45.2 196.5h1.6v1h-1.6z"/>
<path d="M45.2 204.5h1.6v1h-1.6z"/>
<path d="M45.2 220.5h1.6v1h-1.6z"/>
<path d="M45.2 228.5h1.6v1h-1.6z"/>
<path d="M45.2 244.5h1.6v1h-1.6z"/>
<path d="M45.2 252.5h1.6v1h-1.6z"/>
<path d="M59.2 62.5h1.6v1h-1.6z"/>
<path d="M59.2 78.5h1.6v1h-1.6z"/>
<path d="M177.2 46.5h1.6v1h-1.6z"/>
<path d="M177.2 62.5h1.6v1h-1.6z"/>
<path d="M177.2 78.5h1.6v1h-1.6z"/>
<path d="M177.2 94.5h1.6v1h-1.6z"/>
<path d="M177.2 114.5h1.6v1h-1.6z"/>
<path d="M177.2 122.5h1.6v1h-1.6z"/>
<path d="M177.2 138.5h1.6v1h-1.6z"/>
<path d="M177.2 146.5h1.6v1h-1.6z"/>
<path d="M179.2 196.5h1.6v1h-1.6z"/>
<path d="M179.2 204.5h1.6v1h-1.6z"/>
<path d="M179.2 220.5h1.6v1h-1.6z"/>
<path d="M179.2 228.5h1.6v1h-1.6z"/>
<path d="M179.2 244.5h1.6v1h-1.6z"/>
<path d="M179.2 252.5h1.6v1h-1.6z"/>
<path d="M321.2 46.5h1.6v1h-1.6z"/>
<path d="M321.2 62.5h1.6v1h-1.6z"/>
<path d="M321.2 78.5h1.6v1h-1.6z"/>
<path d="M321.2 94.5h1.6v1h-1.6z"/>
<path d="M321.2 138.5h1.6v1h-1.6z"/>
<path d="M321.2 146.5h1.6v1h-1.6z"/>
<path d="M321.6 196.5h1.6v1h-1.6z"/>
<path d="M321.6 204.5h1.6v1h-1.6z"/>
<path d="M321.6 220.5h1.6v1h-1.6z"/>
<path d="M321.6 228.5h1.6v1h-1.6z"/>
<path d="M321.6 244.5h1.6v1h-1.6z"/>
<path d="M321.6 252.5h1.6v1h-1.6z"/>
<path d="M59.2 46.5h1.6v1h-1.6z"/>
<path d="M60 138l2 1-2 1z"/>
<path d="M60 146l2 1-2 1z"/>
<path d="M168 114l2 1-2 1z"/>
<path d="M60 122l2 1-2 1z"/>
<path d="M59.2 130.5h1.6v1h-1.6z"/>
<path d="M164 103l2 1-2 1z"/>
</g>
<g fill="none" stroke="#969600" stroke-width=".3" stroke-dasharray="6.3 2.1" stroke-linecap="butt">
<path d="M80 43a2 2 0 0 0-2 2M82 45a2 2 0 0 0-2-2M154 43a2 2 0 0 0-2 2M156 45a2 2 0 0 0-2-2M200 43a2 2 0 0 0-2 2M202 45a2 2 0 0 0-2-2M286 43a2 2 0 0 0-2 2M288 45a2 2 0 0 0-2-2M78 149v-104M78 149a2 2 0 0 0 2 2M80 151a2 2 0 0 0 2-2M82 149v-104"/>
<path d="M152 149v-104M152 149a2 2 0 0 0 2 2M154 151a2 2 0 0 0 2-2M156 149v-104M198 149v-104M198 149a2 2 0 0 0 2 2M200 151a2 2 0 0 0 2-2M202 149v-104M284 149a2 2 0 0 0 2 2M284 149v-104M286 151a2 2 0 0 0 2-2M288 149v-104"/>
<path d="M82 193a2 2 0 0 0-2 2M84 195a2 2 0 0 0-2-2M154 193a2 2 0 0 0-2 2M156 195a2 2 0 0 0-2-2M204 193a2 2 0 0 0-2 2M206 195a2 2 0 0 0-2-2M284 193a2 2 0 0 0-2 2M286 195a2 2 0 0 0-2-2M80 255a2 2 0 0 0 2 2M80 255v-60M82 257a2 2 0 0 0 2-2M84 255v-60"/>
<path d="M152 255v-60M152 255a2 2 0 0 0 2 2M154 257a2 2 0 0 0 2-2M156 255v-60M202 255v-60M202 255a2 2 0 0 0 2 2M204 257a2 2 0 0 0 2-2M206 255v-60M282 255v-60M282 255a2 2 0 0 0 2 2M284 257a2 2 0 0 0 2-2M286 255v-60"/>
</g>
<g font-size="6.5" fill="#f00">
<text x="323.5" y="291">3HAC021351-003</text>
<text x="383.4" y="291">01</text>
</g>
<text font-size="4.6" fill="#969600" x="366.4" y="59.5">~</text>
<g font-size="4.5" fill="#969600">
<text x="364.1" y="55">M</text>
<text x="226" y="278.5">Axis 2</text>
</g>
<text font-size="4.5" fill="#f00" x="324" y="277">Approved</text>
<g font-size="3.3" fill="#969600">
<text x="317" y="35">-MU2</text>
<text x="57" y="41">-R1.MP</text>
<text x="167.2" y="41">-R3.MP2</text>
<text x="301.2" y="41">-R4.MP2</text>
<text x="103.1" y="47">M2R</text>
<text x="123.7" y="47">1.13</text>
<text x="229.1" y="47">M2R</text>
<text x="256.2" y="46">1</text>
<text x="103.1" y="55">M2R</text>
<text x="123.7" y="55">1.18</text>
<text x="362.6" y="59">3</text>
<text x="103.3" y="63">M2S</text>
<text x="123.7" y="63">1.14</text>
<text x="229.3" y="63">M2S</text>
<text x="256.2" y="61">2</text>
<text x="103.3" y="71">M2S</text>
<text x="123.7" y="71">1.19</text>
<text x="256.2" y="77">3</text>
<text x="103.5" y="79">M2T</text>
<text x="123.7" y="79">1.15</text>
<text x="229.5" y="79">M2T</text>
<text x="103.5" y="87">M2T</text>
<text x="123.7" y="87">1.20</text>
<text x="50.6" y="95">-PE</text>
<text x="231.7" y="95">PE</text>
<text x="255.8" y="94">GNYE</text>
<text x="338" y="95">GNYE</text>
<text x="130" y="104">+AXIS 1/22.3 / -PE12</text>
<text x="131.8" y="115">+AXIS 1/22.3 / -PTC12</text>
<text x="31.3" y="123">+BU/20.7 / -PTC2</text>
<text x="100.8" y="123">PTC 2</text>
<text x="124.7" y="123">1.22</text>
<text x="12.2" y="139">+BU/20.7 / +BU-BRAKE REL 2</text>
<text x="99" y="139">BRAKE REL.2</text>
<text x="125.7" y="139">1.16</text>
<text x="229" y="139">BRAKE REL.2</text>
<text x="258.2" y="138">4</text>
<text x="376" y="143">Brake</text>
<text x="14.5" y="147">+BU/20.7 / +BU-0V BRAKE 2</text>
<text x="99.4" y="147">0V BRAKE.2</text>
<text x="125.7" y="147">1.17</text>
<text x="229.4" y="147">0V BRAKE.2</text>
<text x="258.2" y="146">5</text>
<text x="18.9" y="181.4">-SMB</text>
<text x="55" y="191">-R2.FB1-2</text>
<text x="169.9" y="191">-R3.FB2</text>
<text x="317" y="187">-FB2</text>
<text x="118" y="197">X2</text>
<text x="135.1" y="197">GN</text>
<text x="244" y="197">X2</text>
<text x="260.1" y="197">WHBU</text>
<text x="305.5" y="194">-</text>
<text x="113.1" y="205">0V X2</text>
<text x="134.6" y="205">WH</text>
<text x="239.1" y="205">0V X2</text>
<text x="259.5" y="205">BU</text>
<text x="384" y="213">Resolver</text>
<text x="118" y="221">Y2</text>
<text x="135.7" y="221">YE</text>
<text x="244" y="221">Y2</text>
<text x="259.5" y="221">WHOG</text>
<text x="113.1" y="229">0V Y2</text>
<text x="134.6" y="229">WH</text>
<text x="239.1" y="229">0V Y2</text>
<text x="258.9" y="229">OG</text>
<text x="110.4" y="245">0V EXC</text>
<text x="134.6" y="245">WH</text>
<text x="236.4" y="245">0V EXC</text>
<text x="259.1" y="245">GN</text>
<text x="115.3" y="253">EXC</text>
<text x="134.9" y="253">OG</text>
<text x="241.3" y="253">EXC</text>
<text x="259.7" y="253">WHGN</text>
<text x="361" y="275.5">Location:</text>
<text x="361" y="271.5">Plant:</text>
<text x="361" y="279.5">Sublocation: +</text>
<text x="404.5" y="287.5">24</text>
</g>
<g font-size="3.3" fill="#00be00">
<text x="6" y="271.5">Latest revision:</text>
<text x="322" y="271.5">Status:</text>
<text x="381" y="271">= IRB1600</text>
<text x="381" y="275">+ AXIS 2</text>
<text x="322" y="283">Document no.</text>
<text x="380" y="283.5">Rev. Ind</text>
<text x="395.5" y="283.5">Page 23</text>
<text x="395.5" y="287.5">Next</text>
<text x="6" y="291">Prepared by, date:</text>
<text x="68.5" y="291">Approved by, date:</text>
<text x="395.8" y="291.5">Total 15</text>
</g>
<g font-size="2.3" fill="#00be00">
<text x="29.3" y="8">1</text>
<text x="80.6" y="8">2</text>
<text x="131.8" y="8">3</text>
<text x="183.1" y="8">4</text>
<text x="234.3" y="8">5</text>
<text x="285.6" y="8">6</text>
<text x="336.8" y="8">7</text>
<text x="388.1" y="8">8</text>
<text x="205" y="270.5">Lab/Office:</text>
</g>
<g font-size="2.3">
<text x="61.5" y="46.5">A4</text>
<text x="170.2" y="46.5">1</text>
<text x="179.5" y="46.5">1</text>
<text x="302.2" y="46.5">1</text>
<text x="323.5" y="46.5">1</text>
<text x="353.9" y="46.5">R (U)</text>
<text x="372.5" y="46.5">PE</text>
<text x="372.5" y="54.5">T (W)</text>
<text x="61.5" y="62.5">D1</text>
<text x="170.2" y="62.5">2</text>
<text x="179.5" y="62.5">2</text>
<text x="302.2" y="62.5">2</text>
<text x="323.5" y="62.5">2</text>
<text x="354.2" y="62.5">S (V)</text>
<text x="61.5" y="78.5">D2</text>
<text x="170.2" y="78.5">3</text>
<text x="179.5" y="78.5">3</text>
<text x="302.2" y="78.5">3</text>
<text x="323.5" y="78.5">3</text>
<text x="170.2" y="94.5">9</text>
<text x="179.5" y="94.5">9</text>
<text x="300.4" y="94.5">PE</text>
<text x="323.5" y="94.5">PE</text>
<text x="170.2" y="114.5">5</text>
<text x="179.5" y="114.5">5</text>
<text x="170.2" y="122.5">6</text>
<text x="179.5" y="122.5">6</text>
<text x="61.5" y="130.5">A6</text>
<text x="170.2" y="138.5">7</text>
<text x="179.5" y="138.5">7</text>
<text x="302.2" y="138.5">7</text>
<text x="323.5" y="138.5">7</text>
<text x="170.2" y="146.5">8</text>
<text x="179.5" y="146.5">8</text>
<text x="302.2" y="146.5">8</text>
<text x="323.5" y="146.5">8</text>
<text x="43.2" y="196.5">4</text>
<text x="66.5" y="196.5">4</text>
<text x="170.2" y="196.5">6</text>
<text x="181.5" y="196.5">6</text>
<text x="302.2" y="196.5">4</text>
<text x="324" y="196.5">4</text>
<text x="41.9" y="204.5">16</text>
<text x="66.5" y="204.5">16</text>
<text x="170.2" y="204.5">1</text>
<text x="181.5" y="204.5">1</text>
<text x="302.2" y="204.5">1</text>
<text x="324" y="204.5">1</text>
<text x="43.2" y="220.5">5</text>
<text x="66.5" y="220.5">5</text>
<text x="170.2" y="220.5">7</text>
<text x="181.5" y="220.5">7</text>
<text x="302.2" y="220.5">5</text>
<text x="324" y="220.5">5</text>
<text x="41.9" y="228.5">17</text>
<text x="66.5" y="228.5">17</text>
<text x="170.2" y="228.5">2</text>
<text x="181.5" y="228.5">2</text>
<text x="302.2" y="228.5">2</text>
<text x="324" y="228.5">2</text>
<text x="43.2" y="244.5">7</text>
<text x="66.5" y="244.5">7</text>
<text x="170.2" y="244.5">8</text>
<text x="181.5" y="244.5">8</text>
<text x="302.2" y="244.5">6</text>
<text x="324" y="244.5">6</text>
<text x="41.9" y="252.5">19</text>
<text x="66.5" y="252.5">19</text>
<text x="170.2" y="252.5">3</text>
<text x="181.5" y="252.5">3</text>
<text x="302.2" y="252.5">3</text>
<text x="324" y="252.5">3</text>
</g>
<text font-size="2.3" fill="#fff" x="3.1" y="192">+AXIS 1/22.1</text>
<g font-size="2.3" fill="#969600">
<text x="4.3" y="208.2" transform="rotate(-90 4.3 208.2)">disclosure to third parties without express authority is strictly forbidden. © Copyright 2003 ABB</text>
<text x="1" y="211.4" transform="rotate(-90 1 211.4)">We reserve all rights in this document and in the information contained therein.Reproduction, use or</text>
</g>
<text font-size="2.3" fill="#f00" x="340" y="271">2007-03-19</text>
</svg>
